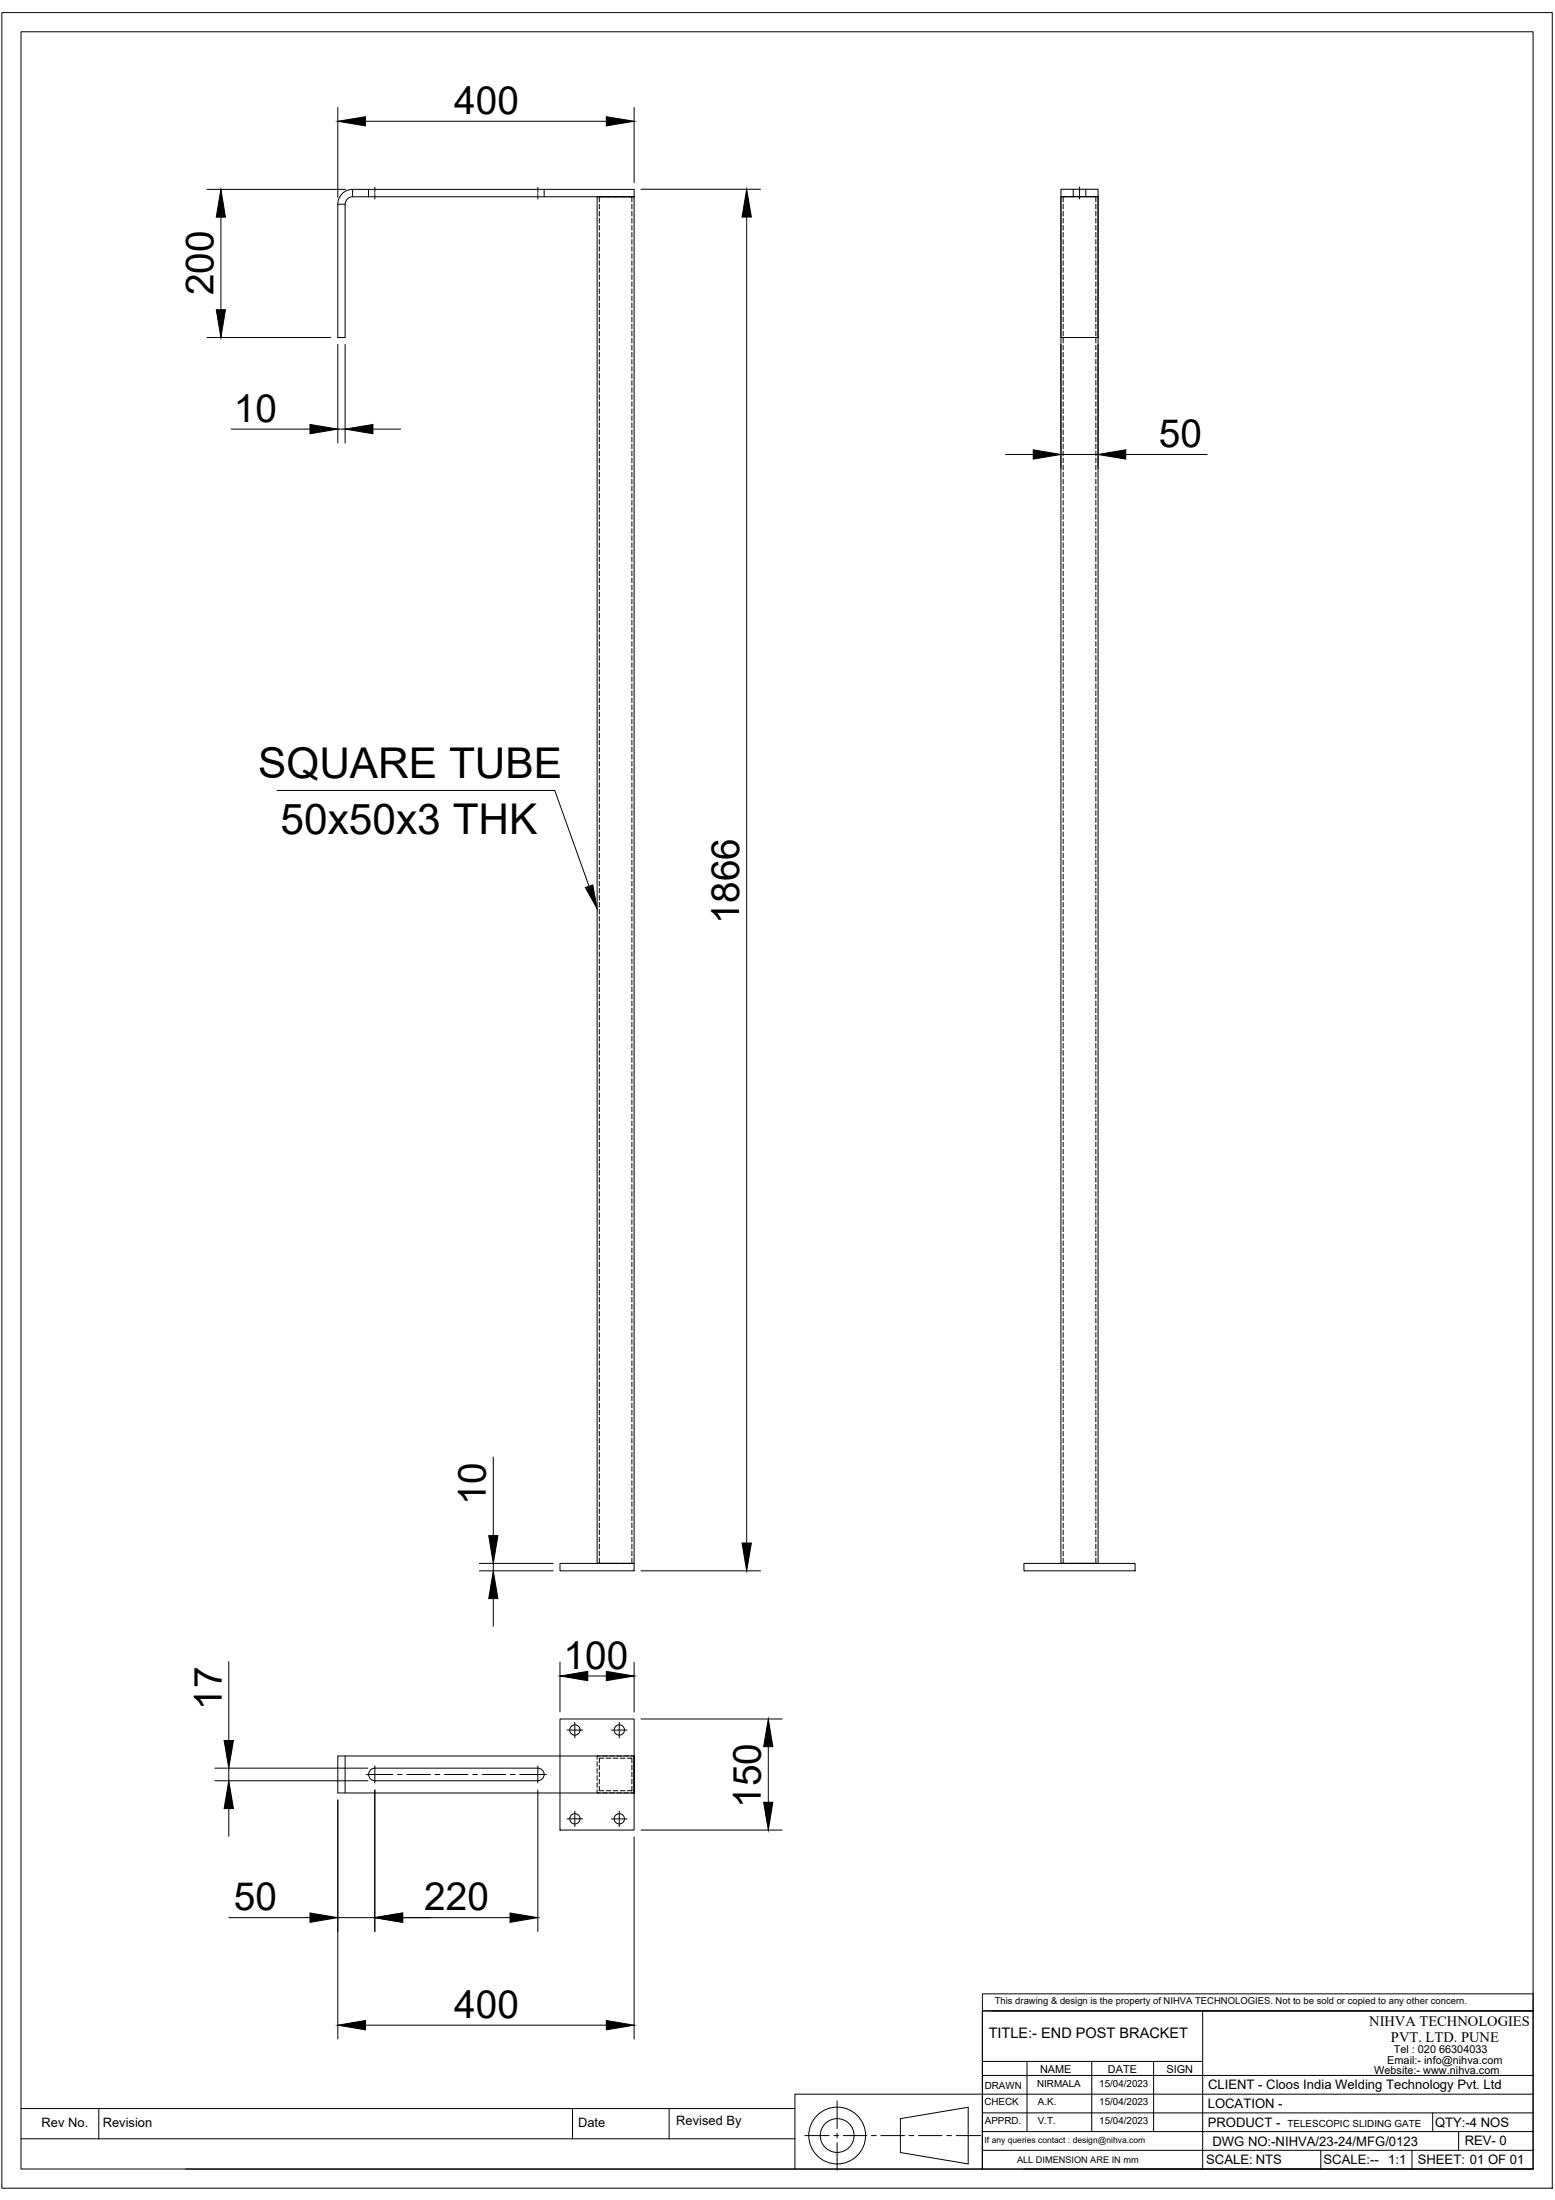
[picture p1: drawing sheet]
<svg xmlns="http://www.w3.org/2000/svg" width="594mm" height="841mm" viewBox="0 0 594 841" stroke-linecap="round" stroke-linejoin="round" font-family="sans-serif">
<!-- layer: 0 -->
<g fill="none" stroke="#000" stroke-width=".38">
<path d="M.7 4.8h592.3v831.7h-592.3zM8 12.1h577.7v817.1h-577.7zM129.1 41.1v34.3M139.6 46.4h92M242.3 41.1v28.7M79.1 72.4h53M129.1 78.1v50.9h2.8v-50.9M129.1 78.1h2.8M134.7 72.4h107.6v2.8h-107.6zM134.7 75.2l-1.7 .6-.8 1-.3 1.2M134.7 72.4a5.7 5.7 0 0 0-5.6 5.6M140.8 72.4v2.8"/>
<path d="M143.2 71.5v1.8M143.2 73.7v.3M143.2 74.4v1.7M205.5 71.5v1.8M205.5 73.7v.3M205.5 74.4v1.7M207.9 72.4v2.8M228.1 75.2h14.2v522.5h-14.2zM229 78.1v1.8M230.7 75.2h-1.7v2M231.6 75.2h1.8M234.3 75.2h1.8"/>
<path d="M237 75.2h1.8M239.7 75.2h1.7v2M241.4 78.1v1.8M244.9 72.3h45.7M405.3 72.3h14.2v56.7h-14.2zM405.3 75.2h14.2v522.5h-14.2zM405.3 75.2h14.2M406.2 78.1v1.8M407.9 75.2h-1.7v2M410 72.3v2.9M412.4 71.5v4.5M414.8 72.3v2.9"/>
<path d="M416.9 75.2h1.8v2M418.7 78.1v1.8M84.4 83v35.4M229 80.8v1.8M229 83.5v1.8M229 86.2v1.8M229 88.9v1.8M229 91.6v1.8M229 94.3v1.8M229 97v1.8M229 99.7v1.8M241.4 80.8v1.8"/>
<path d="M241.4 83.5v1.8M241.4 86.2v1.8M241.4 88.9v1.8M241.4 91.6v1.8M241.4 94.3v1.8M241.4 97v1.8M241.4 99.7v1.8M285.3 83v506.9M406.2 80.8v1.8M406.2 83.5v1.8M406.2 86.1v1.9M406.2 88.9v1.8"/>
<path d="M406.2 91.6v1.7M406.2 94.2v1.9M406.2 96.9v1.9M406.2 99.7v1.7M418.7 80.8v1.8M418.7 83.5v1.8M418.7 86.1v1.9M418.7 88.9v1.8M418.7 91.6v1.7M418.7 94.2v1.9M418.7 96.9v1.9M418.7 99.7v1.7"/>
<path d="M229 102.4v1.7M229 105.1v1.7M229 107.7v1.9M229 110.4v1.8M229 113.2v1.7M229 115.8v1.8M229 118.5v1.9M241.4 102.4v1.7M241.4 105.1v1.7M241.4 107.7v1.9M241.4 110.4v1.8M241.4 113.2v1.7"/>
<path d="M241.4 115.8v1.8M241.4 118.5v1.9M406.2 102.4v1.7M406.2 105v1.8M406.2 107.7v1.8M406.2 110.4v1.8M406.2 113.1v1.8M406.2 115.8v1.8M406.2 118.5v1.8M418.7 102.4v1.7M418.7 105v1.8M418.7 107.7v1.8"/>
<path d="M418.7 110.4v1.8M418.7 113.1v1.8M418.7 115.8v1.8M418.7 118.5v1.8M79.1 129h47.3M129.1 131.7v37.7M131.9 131.7v37.7M229 121.2v1.8M229 123.9v1.8M229 126.6v1.8M229 129.3v1.8M229 132v1.8"/>
<path d="M229 134.7v1.8M229 137.4v1.8M241.4 121.2v1.8M241.4 123.9v1.8M241.4 126.6v1.8M241.4 129.3v1.8M241.4 132v1.8M241.4 134.7v1.8M241.4 137.4v1.8M405.3 131.7v47.3M406.2 121.2v1.8M406.2 123.9v1.8"/>
<path d="M406.2 126.6v1.8M406.2 129.3v1.8M406.2 132v1.8M406.2 134.7v1.8M406.2 137.4v1.8M418.7 121.2v1.8M418.7 123.9v1.8M418.7 126.6v1.8M418.7 129.3v1.8M418.7 132v1.8M418.7 134.7v1.8M418.7 137.4v1.8"/>
<path d="M419.5 131.7v47.3M229 140.1v1.8M229 142.8v1.8M229 145.5v1.8M229 148.2v1.8M229 150.9v1.8M229 153.6v1.8M229 156.3v1.8M229 159v1.8M241.4 140.1v1.8M241.4 142.8v1.8M241.4 145.5v1.8"/>
<path d="M241.4 148.2v1.8M241.4 150.9v1.8M241.4 153.6v1.8M241.4 156.3v1.8M241.4 159v1.8M406.2 140.1v1.8M406.2 142.8v1.8M406.2 145.5v1.8M406.2 148.2v1.8M406.2 150.9v1.8M406.2 153.5v1.9M406.2 156.3v1.8"/>
<path d="M406.2 159v1.7M418.7 140.1v1.8M418.7 142.8v1.8M418.7 145.5v1.8M418.7 148.2v1.8M418.7 150.9v1.8M418.7 153.5v1.9M418.7 156.3v1.8M418.7 159v1.7M88.3 164h30.1M129.1 164h2.8M142.5 164h10.6"/>
<path d="M229 161.7v1.7M229 164.4v1.8M229 167v1.9M229 169.8v1.7M229 172.5v1.7M229 175.1v1.9M229 177.8v1.9M241.4 161.7v1.7M241.4 164.4v1.8M241.4 167v1.9M241.4 169.8v1.7M241.4 172.5v1.7"/>
<path d="M241.4 175.1v1.9M241.4 177.8v1.9M384.1 173.7h10.6M405.3 173.7h14.2M406.2 161.6v1.8M406.2 164.3v1.9M406.2 167v1.8M406.2 169.8v1.7M406.2 172.4v1.8M406.2 175.1v1.8M406.2 177.8v1.8M418.7 161.6v1.8"/>
<path d="M418.7 164.3v1.9M418.7 167v1.8M418.7 169.8v1.7M418.7 172.4v1.8M418.7 175.1v1.8M418.7 177.8v1.8M430.1 173.7h31.1M229 180.6v1.7M229 183.2v1.8M229 185.9v1.8M229 188.6v1.8M229 191.3v1.8"/>
<path d="M229 194v1.8M229 196.7v1.8M229 199.4v1.8M241.4 180.6v1.7M241.4 183.2v1.8M241.4 185.9v1.8M241.4 188.6v1.8M241.4 191.3v1.8M241.4 194v1.8M241.4 196.7v1.8M241.4 199.4v1.8M406.2 180.5v1.8"/>
<path d="M406.2 183.2v1.8M406.2 185.9v1.8M406.2 188.6v1.8M406.2 191.3v1.8M406.2 194v1.8M406.2 196.7v1.8M406.2 199.4v1.8M418.7 180.5v1.8M418.7 183.2v1.8M418.7 185.9v1.8M418.7 188.6v1.8M418.7 191.3v1.8"/>
<path d="M418.7 194v1.8M418.7 196.7v1.8M418.7 199.4v1.8M229 202.1v1.8M229 204.8v1.8M229 207.5v1.8M229 210.2v1.8M229 212.9v1.8M229 215.6v1.8M229 218.3v1.8M241.4 202.1v1.8M241.4 204.8v1.8"/>
<path d="M241.4 207.5v1.8M241.4 210.2v1.8M241.4 212.9v1.8M241.4 215.6v1.8M241.4 218.3v1.8M406.2 202.1v1.8M406.2 204.8v1.8M406.2 207.5v1.8M406.2 210.2v1.8M406.2 212.9v1.8M406.2 215.6v1.8M406.2 218.3v1.7"/>
<path d="M418.7 202.1v1.8M418.7 204.8v1.8M418.7 207.5v1.8M418.7 210.2v1.8M418.7 212.9v1.8M418.7 215.6v1.8M418.7 218.3v1.7M229 221v1.8M229 223.7v1.8M229 226.4v1.8M229 229.1v1.7M229 231.8v1.8"/>
<path d="M229 234.4v1.9M229 237.2v1.7M229 239.9v1.7M241.4 221v1.8M241.4 223.7v1.8M241.4 226.4v1.8M241.4 229.1v1.7M241.4 231.8v1.8M241.4 234.4v1.9M241.4 237.2v1.7M241.4 239.9v1.7M406.2 220.9v1.9"/>
<path d="M406.2 223.6v1.9M406.2 226.4v1.7M406.2 229.1v1.7M406.2 231.7v1.9M406.2 234.4v1.8M406.2 237.2v1.7M406.2 239.8v1.8M418.7 220.9v1.9M418.7 223.6v1.9M418.7 226.4v1.7M418.7 229.1v1.7M418.7 231.7v1.9"/>
<path d="M418.7 234.4v1.8M418.7 237.2v1.7M418.7 239.8v1.8M229 242.5v1.8M229 245.2v1.9M229 247.9v1.8M229 250.6v1.8M229 253.3v1.8M229 256v1.8M229 258.7v1.8M241.4 242.5v1.8M241.4 245.2v1.9"/>
<path d="M241.4 247.9v1.8M241.4 250.6v1.8M241.4 253.3v1.8M241.4 256v1.8M241.4 258.7v1.8M406.2 242.5v1.8M406.2 245.2v1.8M406.2 247.9v1.8M406.2 250.6v1.8M406.2 253.3v1.8M406.2 256v1.8M406.2 258.7v1.8"/>
<path d="M418.7 242.5v1.8M418.7 245.2v1.8M418.7 247.9v1.8M418.7 250.6v1.8M418.7 253.3v1.8M418.7 256v1.8M418.7 258.7v1.8M229 261.4v1.8M229 264.1v1.8M229 266.8v1.8M229 269.5v1.8M229 272.2v1.8"/>
<path d="M229 274.9v1.8M229 277.6v1.8M241.4 261.4v1.8M241.4 264.1v1.8M241.4 266.8v1.8M241.4 269.5v1.8M241.4 272.2v1.8M241.4 274.9v1.8M241.4 277.6v1.8M406.2 261.4v1.8M406.2 264.1v1.8M406.2 266.8v1.8"/>
<path d="M406.2 269.5v1.8M406.2 272.2v1.8M406.2 274.9v1.8M406.2 277.6v1.8M418.7 261.4v1.8M418.7 264.1v1.8M418.7 266.8v1.8M418.7 269.5v1.8M418.7 272.2v1.8M418.7 274.9v1.8M418.7 277.6v1.8M229 280.3v1.8"/>
<path d="M229 283v1.8M229 285.7v1.8M229 288.4v1.8M229 291.1v1.8M229 293.8v1.8M229 296.5v1.7M229 299.2v1.7M241.4 280.3v1.8M241.4 283v1.8M241.4 285.7v1.8M241.4 288.4v1.8M241.4 291.1v1.8"/>
<path d="M241.4 293.8v1.8M241.4 296.5v1.7M241.4 299.2v1.7M406.2 280.2v1.9M406.2 283v1.8M406.2 285.7v1.7M406.2 288.3v1.9M406.2 291v1.9M406.2 293.8v1.7M406.2 296.5v1.7M406.2 299.1v1.8M418.7 280.2v1.9"/>
<path d="M418.7 283v1.8M418.7 285.7v1.7M418.7 288.3v1.9M418.7 291v1.9M418.7 293.8v1.7M418.7 296.5v1.7M418.7 299.1v1.8M105.9 302.2h106l13.1 36.6M229 301.8v1.9M229 304.5v1.9M229 307.3v1.7M229 309.9v1.8"/>
<path d="M229 312.6v1.9M229 315.3v1.8M229 318v1.8M241.4 301.8v1.9M241.4 304.5v1.9M241.4 307.3v1.7M241.4 309.9v1.8M241.4 312.6v1.9M241.4 315.3v1.8M241.4 318v1.8M406.2 301.8v1.8M406.2 304.5v1.8"/>
<path d="M406.2 307.2v1.8M406.2 309.9v1.8M406.2 312.6v1.8M406.2 315.3v1.8M406.2 318v1.8M418.7 301.8v1.8M418.7 304.5v1.8M418.7 307.2v1.8M418.7 309.9v1.8M418.7 312.6v1.8M418.7 315.3v1.8M418.7 318v1.8"/>
<path d="M229 320.7v1.8M229 323.4v1.8M229 326.1v1.8M229 328.8v1.8M229 331.5v1.8M229 334.2v1.8M229 336.9v1.8M229 339.6v1.8M241.4 320.7v1.8M241.4 323.4v1.8M241.4 326.1v1.8M241.4 328.8v1.8"/>
<path d="M241.4 331.5v1.8M241.4 334.2v1.8M241.4 336.9v1.8M241.4 339.6v1.8M406.2 320.7v1.8M406.2 323.4v1.8M406.2 326.1v1.8M406.2 328.8v1.8M406.2 331.5v1.8M406.2 334.2v1.8M406.2 336.9v1.8M406.2 339.6v1.8"/>
<path d="M418.7 320.7v1.8M418.7 323.4v1.8M418.7 326.1v1.8M418.7 328.8v1.8M418.7 331.5v1.8M418.7 334.2v1.8M418.7 336.9v1.8M418.7 339.6v1.8M229 342.3v1.8M229 345v1.8M229 347.7v1.8M229 350.4v1.8"/>
<path d="M229 353.1v1.8M229 355.8v1.7M229 358.5v1.8M241.4 342.3v1.8M241.4 345v1.8M241.4 347.7v1.8M241.4 350.4v1.8M241.4 353.1v1.8M241.4 355.8v1.7M241.4 358.5v1.8M406.2 342.3v1.8M406.2 345v1.8"/>
<path d="M406.2 347.6v1.9M406.2 350.4v1.8M406.2 353.1v1.7M406.2 355.8v1.7M406.2 358.4v1.9M418.7 342.3v1.8M418.7 345v1.8M418.7 347.6v1.9M418.7 350.4v1.8M418.7 353.1v1.7M418.7 355.8v1.7M418.7 358.4v1.9"/>
<path d="M229 361.1v1.9M229 363.9v1.7M229 366.6v1.7M229 369.2v1.9M229 371.9v1.9M229 374.7v1.7M229 377.3v1.8M241.4 361.1v1.9M241.4 363.9v1.7M241.4 366.6v1.7M241.4 369.2v1.9M241.4 371.9v1.9"/>
<path d="M241.4 374.7v1.7M241.4 377.3v1.8M406.2 361.1v1.8M406.2 363.9v1.7M406.2 366.5v1.8M406.2 369.2v1.8M406.2 371.9v1.8M406.2 374.6v1.8M406.2 377.3v1.8M418.7 361.1v1.8M418.7 363.9v1.7M418.7 366.5v1.8"/>
<path d="M418.7 369.2v1.8M418.7 371.9v1.8M418.7 374.6v1.8M418.7 377.3v1.8M229 380v1.8M229 382.7v1.8M229 385.4v1.8M229 388.1v1.8M229 390.8v1.8M229 393.5v1.8M229 396.2v1.8M229 398.9v1.8"/>
<path d="M241.4 380v1.8M241.4 382.7v1.8M241.4 385.4v1.8M241.4 388.1v1.8M241.4 390.8v1.8M241.4 393.5v1.8M241.4 396.2v1.8M241.4 398.9v1.8M406.2 380v1.8M406.2 382.7v1.8M406.2 385.4v1.8M406.2 388.1v1.8"/>
<path d="M406.2 390.8v1.8M406.2 393.5v1.8M406.2 396.2v1.8M406.2 398.9v1.8M418.7 380v1.8M418.7 382.7v1.8M418.7 385.4v1.8M418.7 388.1v1.8M418.7 390.8v1.8M418.7 393.5v1.8M418.7 396.2v1.8M418.7 398.9v1.8"/>
<path d="M229 401.6v1.8M229 404.3v1.8M229 407v1.8M229 409.7v1.8M229 412.4v1.8M229 415.1v1.8M229 417.8v1.8M241.4 401.6v1.8M241.4 404.3v1.8M241.4 407v1.8M241.4 409.7v1.8M241.4 412.4v1.8"/>
<path d="M241.4 415.1v1.8M241.4 417.8v1.8M406.2 401.6v1.8M406.2 404.3v1.8M406.2 407v1.8M406.2 409.7v1.8M406.2 412.4v1.7M406.2 415v1.9M406.2 417.7v1.9M418.7 401.6v1.8M418.7 404.3v1.8M418.7 407v1.8"/>
<path d="M418.7 409.7v1.8M418.7 412.4v1.7M418.7 415v1.9M418.7 417.7v1.9M229 420.5v1.8M229 423.2v1.7M229 425.9v1.8M229 428.5v1.9M229 431.2v1.9M229 434v1.7M229 436.6v1.8M229 439.3v1.9"/>
<path d="M241.4 420.5v1.8M241.4 423.2v1.7M241.4 425.9v1.8M241.4 428.5v1.9M241.4 431.2v1.9M241.4 434v1.7M241.4 436.6v1.8M241.4 439.3v1.9M406.2 420.5v1.7M406.2 423.2v1.7M406.2 425.8v1.9M406.2 428.5v1.8"/>
<path d="M406.2 431.2v1.8M406.2 433.9v1.8M406.2 436.6v1.8M406.2 439.3v1.8M418.7 420.5v1.7M418.7 423.2v1.7M418.7 425.8v1.9M418.7 428.5v1.8M418.7 431.2v1.8M418.7 433.9v1.8M418.7 436.6v1.8M418.7 439.3v1.8"/>
<path d="M229 442v1.8M229 444.7v1.8M229 447.4v1.8M229 450.1v1.8M229 452.8v1.8M229 455.5v1.8M229 458.2v1.8M241.4 442v1.8M241.4 444.7v1.8M241.4 447.4v1.8M241.4 450.1v1.8M241.4 452.8v1.8"/>
<path d="M241.4 455.5v1.8M241.4 458.2v1.8M406.2 442v1.8M406.2 444.7v1.8M406.2 447.4v1.8M406.2 450.1v1.8M406.2 452.8v1.8M406.2 455.5v1.8M406.2 458.2v1.8M418.7 442v1.8M418.7 444.7v1.8M418.7 447.4v1.8"/>
<path d="M418.7 450.1v1.8M418.7 452.8v1.8M418.7 455.5v1.8M418.7 458.2v1.8M229 460.9v1.8M229 463.6v1.8M229 466.3v1.8M229 469v1.8M229 471.7v1.8M229 474.4v1.8M229 477.1v1.8M229 479.8v1.8"/>
<path d="M241.4 460.9v1.8M241.4 463.6v1.8M241.4 466.3v1.8M241.4 469v1.8M241.4 471.7v1.8M241.4 474.4v1.8M241.4 477.1v1.8M241.4 479.8v1.8M406.2 460.9v1.8M406.2 463.6v1.8M406.2 466.3v1.8M406.2 469v1.8"/>
<path d="M406.2 471.7v1.8M406.2 474.3v1.9M406.2 477.1v1.8M406.2 479.8v1.7M418.7 460.9v1.8M418.7 463.6v1.8M418.7 466.3v1.8M418.7 469v1.8M418.7 471.7v1.8M418.7 474.3v1.9M418.7 477.1v1.8M418.7 479.8v1.7"/>
<path d="M229 482.5v1.8M229 485.2v1.8M229 487.8v1.9M229 490.6v1.7M229 493.3v1.7M229 495.9v1.9M229 498.6v1.9M241.4 482.5v1.8M241.4 485.2v1.8M241.4 487.8v1.9M241.4 490.6v1.7M241.4 493.3v1.7"/>
<path d="M241.4 495.9v1.9M241.4 498.6v1.9M406.2 482.5v1.8M406.2 485.1v1.9M406.2 487.8v1.8M406.2 490.6v1.7M406.2 493.2v1.8M406.2 495.9v1.8M406.2 498.6v1.8M418.7 482.5v1.8M418.7 485.1v1.9M418.7 487.8v1.8"/>
<path d="M418.7 490.6v1.7M418.7 493.2v1.8M418.7 495.9v1.8M418.7 498.6v1.8M229 501.4v1.7M229 504v1.8M229 506.7v1.9M229 509.4v1.8M229 512.1v1.8M229 514.8v1.8M229 517.5v1.8M241.4 501.4v1.7"/>
<path d="M241.4 504v1.8M241.4 506.7v1.9M241.4 509.4v1.8M241.4 512.1v1.8M241.4 514.8v1.8M241.4 517.5v1.8M406.2 501.3v1.8M406.2 504v1.8M406.2 506.7v1.8M406.2 509.4v1.8M406.2 512.1v1.8M406.2 514.8v1.8"/>
<path d="M406.2 517.5v1.8M418.7 501.3v1.8M418.7 504v1.8M418.7 506.7v1.8M418.7 509.4v1.8M418.7 512.1v1.8M418.7 514.8v1.8M418.7 517.5v1.8M229 520.2v1.8M229 522.9v1.8M229 525.6v1.8M229 528.3v1.8"/>
<path d="M229 531v1.8M229 533.7v1.8M229 536.4v1.8M229 539.1v1.8M241.4 520.2v1.8M241.4 522.9v1.8M241.4 525.6v1.8M241.4 528.3v1.8M241.4 531v1.8M241.4 533.7v1.8M241.4 536.4v1.8M241.4 539.1v1.8"/>
<path d="M406.2 520.2v1.8M406.2 522.9v1.8M406.2 525.6v1.8M406.2 528.3v1.8M406.2 531v1.8M406.2 533.7v1.8M406.2 536.4v1.8M406.2 539.1v1.8M418.7 520.2v1.8M418.7 522.9v1.8M418.7 525.6v1.8M418.7 528.3v1.8"/>
<path d="M418.7 531v1.8M418.7 533.7v1.8M418.7 536.4v1.8M418.7 539.1v1.8M188.5 557v30M229 541.8v1.8M229 544.5v1.8M229 547.2v1.8M229 549.9v1.7M229 552.6v1.8M229 555.2v1.9M229 558v1.8"/>
<path d="M241.4 541.8v1.8M241.4 544.5v1.8M241.4 547.2v1.8M241.4 549.9v1.7M241.4 552.6v1.8M241.4 555.2v1.9M241.4 558v1.8M406.2 541.7v1.9M406.2 544.4v1.9M406.2 547.2v1.7M406.2 549.9v1.7M406.2 552.5v1.9"/>
<path d="M406.2 555.2v1.8M406.2 558v1.7M418.7 541.7v1.9M418.7 544.4v1.9M418.7 547.2v1.7M418.7 549.9v1.7M418.7 552.5v1.9M418.7 555.2v1.8M418.7 558v1.7M229 560.7v1.7M229 563.3v1.9M229 566v1.9"/>
<path d="M229 568.7v1.8M229 571.4v1.8M229 574.1v1.8M229 576.8v1.8M229 579.5v1.8M241.4 560.7v1.7M241.4 563.3v1.9M241.4 566v1.9M241.4 568.7v1.8M241.4 571.4v1.8M241.4 574.1v1.8M241.4 576.8v1.8"/>
<path d="M241.4 579.5v1.8M406.2 560.6v1.8M406.2 563.3v1.8M406.2 566v1.8M406.2 568.7v1.8M406.2 571.4v1.8M406.2 574.1v1.8M406.2 576.8v1.8M406.2 579.5v1.8M418.7 560.6v1.8M418.7 563.3v1.8M418.7 566v1.8"/>
<path d="M418.7 568.7v1.8M418.7 571.4v1.8M418.7 574.1v1.8M418.7 576.8v1.8M418.7 579.5v1.8M183.2 597.7h28.1M188.5 597.7v2.8M213.9 597.7h28.4v2.8h-28.4zM229 595.7v2h1.7M229 582.2v1.8M229 584.9v1.8M229 587.6v1.8"/>
<path d="M229 590.3v1.8M229 593v1.8M231.6 597.7h1.8M234.3 597.7h1.8M237 597.7h1.8M241.4 595.7v2h-1.7M241.4 582.2v1.8M241.4 584.9v1.8M241.4 587.6v1.8M241.4 590.3v1.8M241.4 593v1.8M391.2 597.7h42.4v2.8h-42.4z"/>
<path d="M406.2 595.7v2h1.7M406.2 582.2v1.8M406.2 584.9v1.8M406.2 587.6v1.8M406.2 590.3v1.8M406.2 593v1.8M408.8 597.7h1.8M411.5 597.7h1.8M414.2 597.7h1.8M418.7 595.7v2h-1.8M418.7 582.2v1.8M418.7 584.9v1.8"/>
<path d="M418.7 587.6v1.8M418.7 590.3v1.8M418.7 593v1.8M183.2 600.5h28.1M188.5 611.1v10.6M244.9 600.5h45.7M87.4 635.2v30.2M213.9 635.4v19.1M242.3 635.4v19.1M213.9 657.1h28.4v42.5h-28.4zM219.6 658.4v2.6M224.6 640.7h7"/>
<path d="M236.6 658.4v2.6M244.9 657.1h53.9M82.1 675.9h58.4M87.4 675.9v4.9M129.1 671.3h113.2v14.1h-113.2zM131.9 671.3v14.1M139.9 678.3h10.2M143.2 675.9h62.3M143.2 675.1v6.5M143.2 675.9a2.39 2.39 0 0 0-2.4 2.4 2.39 2.39 0 0 0 2.4 2.4M151.9 678.3h1.8M155.5 678.3h9"/>
<path d="M166.2 678.3h1.8M169.8 678.3h9M180.6 678.3h1.8M184.2 678.3h9M195 678.3h1.8M198.6 678.3h10.1M205.5 675.1v6.5M205.5 675.9a2.39 2.39 0 0 1 2.4 2.4 2.39 2.39 0 0 1-2.4 2.4M216.6 661.4h2.6M219.4 661.4h.4M219.6 661.2v.4M219.6 661.8v2.5"/>
<path d="M220 661.4h2.6M228.1 673.4v1.8M228.1 676.1v1.8M228.1 678.8v1.8M229 674.8v1.8M229 677.5v1.7M229.3 671.3h-1.2v1.2M230.2 671.3h1.8M230.7 672.1h-1.7v1.8M231.6 672.1h1.8M232.9 671.3h1.8M233.6 661.4h2.6"/>
<path d="M234.3 672.1h1.8M235.6 671.3h1.8M236.4 661.4h.4M236.6 661.2v.4M236.6 661.8v2.5M237 661.4h2.6M237 672.1h1.8M238.3 671.3h1.8M239.7 672.1h1.7v1.8M241 671.3h1.3v1.2M241.4 674.8v1.8M241.4 677.5v1.7"/>
<path d="M242.3 671.3v14.1M293.5 667.7v21.3M82.1 680.8h58.4M87.4 691.4v10.6M129.1 688.1v91.4M143.2 680.8h62.3M143.2 684.3v54.1M205.5 684.3v54.1M216.6 695.3h2.6M219.4 695.3h.4M219.6 692.4v2.5M219.6 695.2v.3"/>
<path d="M219.6 695.7v2.6M220 695.3h2.6M228.1 684.2v1.2h1.2M228.1 681.5v1.8M229 682.8v1.8h1.7M229 680.2v1.7M231.6 684.6h1.8M233.6 695.3h2.6M234.3 684.6h1.8M236.4 695.3h.4M236.6 692.4v2.5M236.6 695.2v.3"/>
<path d="M236.6 695.7v2.6M237 695.3h2.6M237 684.6h1.8M241.4 680.2v1.7M241.4 682.8v1.8h-1.7M244.9 699.6h53.9M242.3 702.2v77.3M87.4 733.1h31M129.1 733.1h14.1M153.8 733.1h41M139.6 774.2h92M375.3 762.2h210.4v6.5h-210.4z"/>
<path d="M375.3 768.7h210.4v60.5h-210.4zM375.3 768.7v60.5h-71.6M378.9 768.7h206.8M459.5 768.7v60.5M375.3 793.4h210.4M375.3 788h84.2M392.4 788v26.9M417.1 788v26.9M440.7 788v26.9M8 817.6h295.7M8 806.1h295.7M37.7 806.1v11.5"/>
<path d="M218.7 806.1v11.5M255.6 806.1v11.5M307.5 816.4h9.3M318.6 816.4h1.8M319.8 803.2v10.5M319.8 815.5v1.8M319.8 819.1v10.5M322.2 816.4h9M332.9 816.4h1.9M336.5 816.4h9.1M344 809.9l25.9-4.3v21.6l-25.9-4.3zM347.3 816.4h1.9"/>
<path d="M350.9 816.4h9M361.7 816.4h1.8M365.3 816.4h9.3M375.3 814.9h210.4M375.3 807.7h210.4M547.4 807.7v7.2M557.3 814.9v7.1M585.7 800.6h-282v28.6h-232.7M375.3 822h210.4M391.2 829.2h194.5M504.6 822v7.2M539.4 822v7.2"/>
<circle cx="219.6" cy="661.4" r="1.97"/>
<circle cx="236.6" cy="661.4" r="1.97"/>
<circle cx="219.6" cy="695.3" r="1.97"/>
<circle cx="236.6" cy="695.3" r="1.97"/>
<circle cx="319.8" cy="816.4" r="10.9"/>
<circle cx="319.8" cy="816.4" r="6.5"/>
</g>
<g fill="#000" stroke="#000" stroke-width=".38">
<path d="M129.1 46.4l10.5-1.8v3.5zM231.6 44.6l10.7 1.8-10.7 1.7zM84.4 72.4l1.7 10.6h-3.5zM285.3 72.3l1.7 10.7h-3.5zM82.6 118.4h3.5l-1.7 10.6zM118.4 162.3l10.7 1.7-10.7 1.8zM131.9 164l10.6-1.7v3.5zM394.7 172l10.6 1.7-10.6 1.8zM419.5 173.7l10.6-1.7v3.5zM223.6 339.3l2.9-1 1.6 9zM186.7 587h3.5l-1.7 10.7zM283.5 589.9h3.5l-1.7 10.6z"/>
<path d="M188.5 600.5l1.7 10.6h-3.5zM213.9 640.7l10.7-1.8v3.6zM231.6 638.9l10.7 1.8-10.7 1.8zM85.6 665.4h3.6l-1.8 10.5zM293.5 657.1l1.8 10.6h-3.6zM87.4 680.8l1.8 10.6h-3.6zM291.7 689h3.6l-1.8 10.6zM118.4 731.3l10.7 1.8-10.7 1.8zM143.2 733.1l10.6-1.8v3.6zM194.8 731.3l10.7 1.8-10.7 1.8zM129.1 774.2l10.5-1.8v3.6zM231.6 772.4l10.7 1.8-10.7 1.8z"/>
</g>
<g font-size="16.2">
<text x="98.6" y="297.5">SQUARE TUBE</text>
<text x="107.2" y="319">50x50x3 THK</text>
</g>
<g font-size="14.8">
<text x="173.6" y="43.5">400</text>
<text x="81.6" y="112.9" transform="rotate(-90 81.6 112.9)">200</text>
<text x="89.4" y="161.2">10</text>
<text x="442.8" y="170.9">50</text>
<text x="282.4" y="353.4" transform="rotate(-90 282.4 353.4)">1866</text>
<text x="185.6" y="575.4" transform="rotate(-90 185.6 575.4)">10</text>
<text x="215.3" y="637.9">100</text>
<text x="84.7" y="653.7" transform="rotate(-90 84.7 653.7)">17</text>
<text x="290.7" y="691.2" transform="rotate(-90 290.7 691.2)">150</text>
<text x="89.4" y="730.2">50</text>
<text x="162.1" y="730.2">220</text>
<text x="173.6" y="771.4">400</text>
</g>
<text font-size="5.6" x="377.7" y="779">TITLE:- END POST BRACKET</text>
<g font-size="5.5">
<text x="523.1" y="774.5">NIHVA TECHNOLOGIES</text>
<text x="531.4" y="780.8">PVT. LTD. PUNE</text>
</g>
<g font-size="5">
<text x="461.5" y="798.7">CLIENT - Cloos India Welding Technology Pvt. Ltd</text>
<text x="461.4" y="805.9">LOCATION -</text>
<text x="461.4" y="813.1">PRODUCT -</text>
<text x="548.2" y="813.1">QTY:-4 NOS</text>
<text x="463.2" y="820.2">DWG NO:-NIHVA/23-24/MFG/0123</text>
<text x="559.6" y="820.1">REV- 0</text>
<text x="460.8" y="827.3">SCALE: NTS</text>
<text x="505.7" y="827.4">SCALE:--</text>
<text x="530.4" y="827.4">1:1</text>
<text x="541.6" y="827.3">SHEET: 01 OF 01</text>
</g>
<g font-size="4.9">
<text x="15.9" y="813">Rev No.</text>
<text x="39.3" y="813">Revision</text>
<text x="220.9" y="813">Date</text>
<text x="258.4" y="812.5">Revised By</text>
</g>
<g font-size="4.2">
<text x="532.5" y="784.9">Tel : 020 66304033</text>
<text x="530" y="789.1">Email:- info@nihva.com</text>
<text x="397.4" y="792.4">NAME</text>
<text x="423.3" y="792.3">DATE</text>
<text x="445.6" y="792.3">SIGN</text>
<text x="525" y="792.9">Website:- www.nihva.com</text>
</g>
<g font-size="3.7">
<text x="396.2" y="797.6">NIRMALA</text>
<text x="420" y="797.7">15/04/2023</text>
<text x="376.2" y="798.5">DRAWN</text>
<text x="376.1" y="804.8">CHECK</text>
<text x="396.5" y="804.8">A.K.</text>
<text x="420" y="804.8">15/04/2023</text>
<text x="376.2" y="812">APPRD.</text>
<text x="396.5" y="812">V.T.</text>
<text x="420" y="812">15/04/2023</text>
<text x="491.9" y="813.1">TELESCOPIC SLIDING GATE</text>
</g>
<text font-size="3.6" x="380.1" y="766.2">This drawing &amp; design is the property of NIHVA TECHNOLOGIES. Not to be sold or copied to any other concern.</text>
<text font-size="3.5" x="388.6" y="826.9">ALL DIMENSION ARE IN mm</text>
<text font-size="3.3" x="376.2" y="819.4">If any queries contact : design@nihva.com</text>
</svg>
